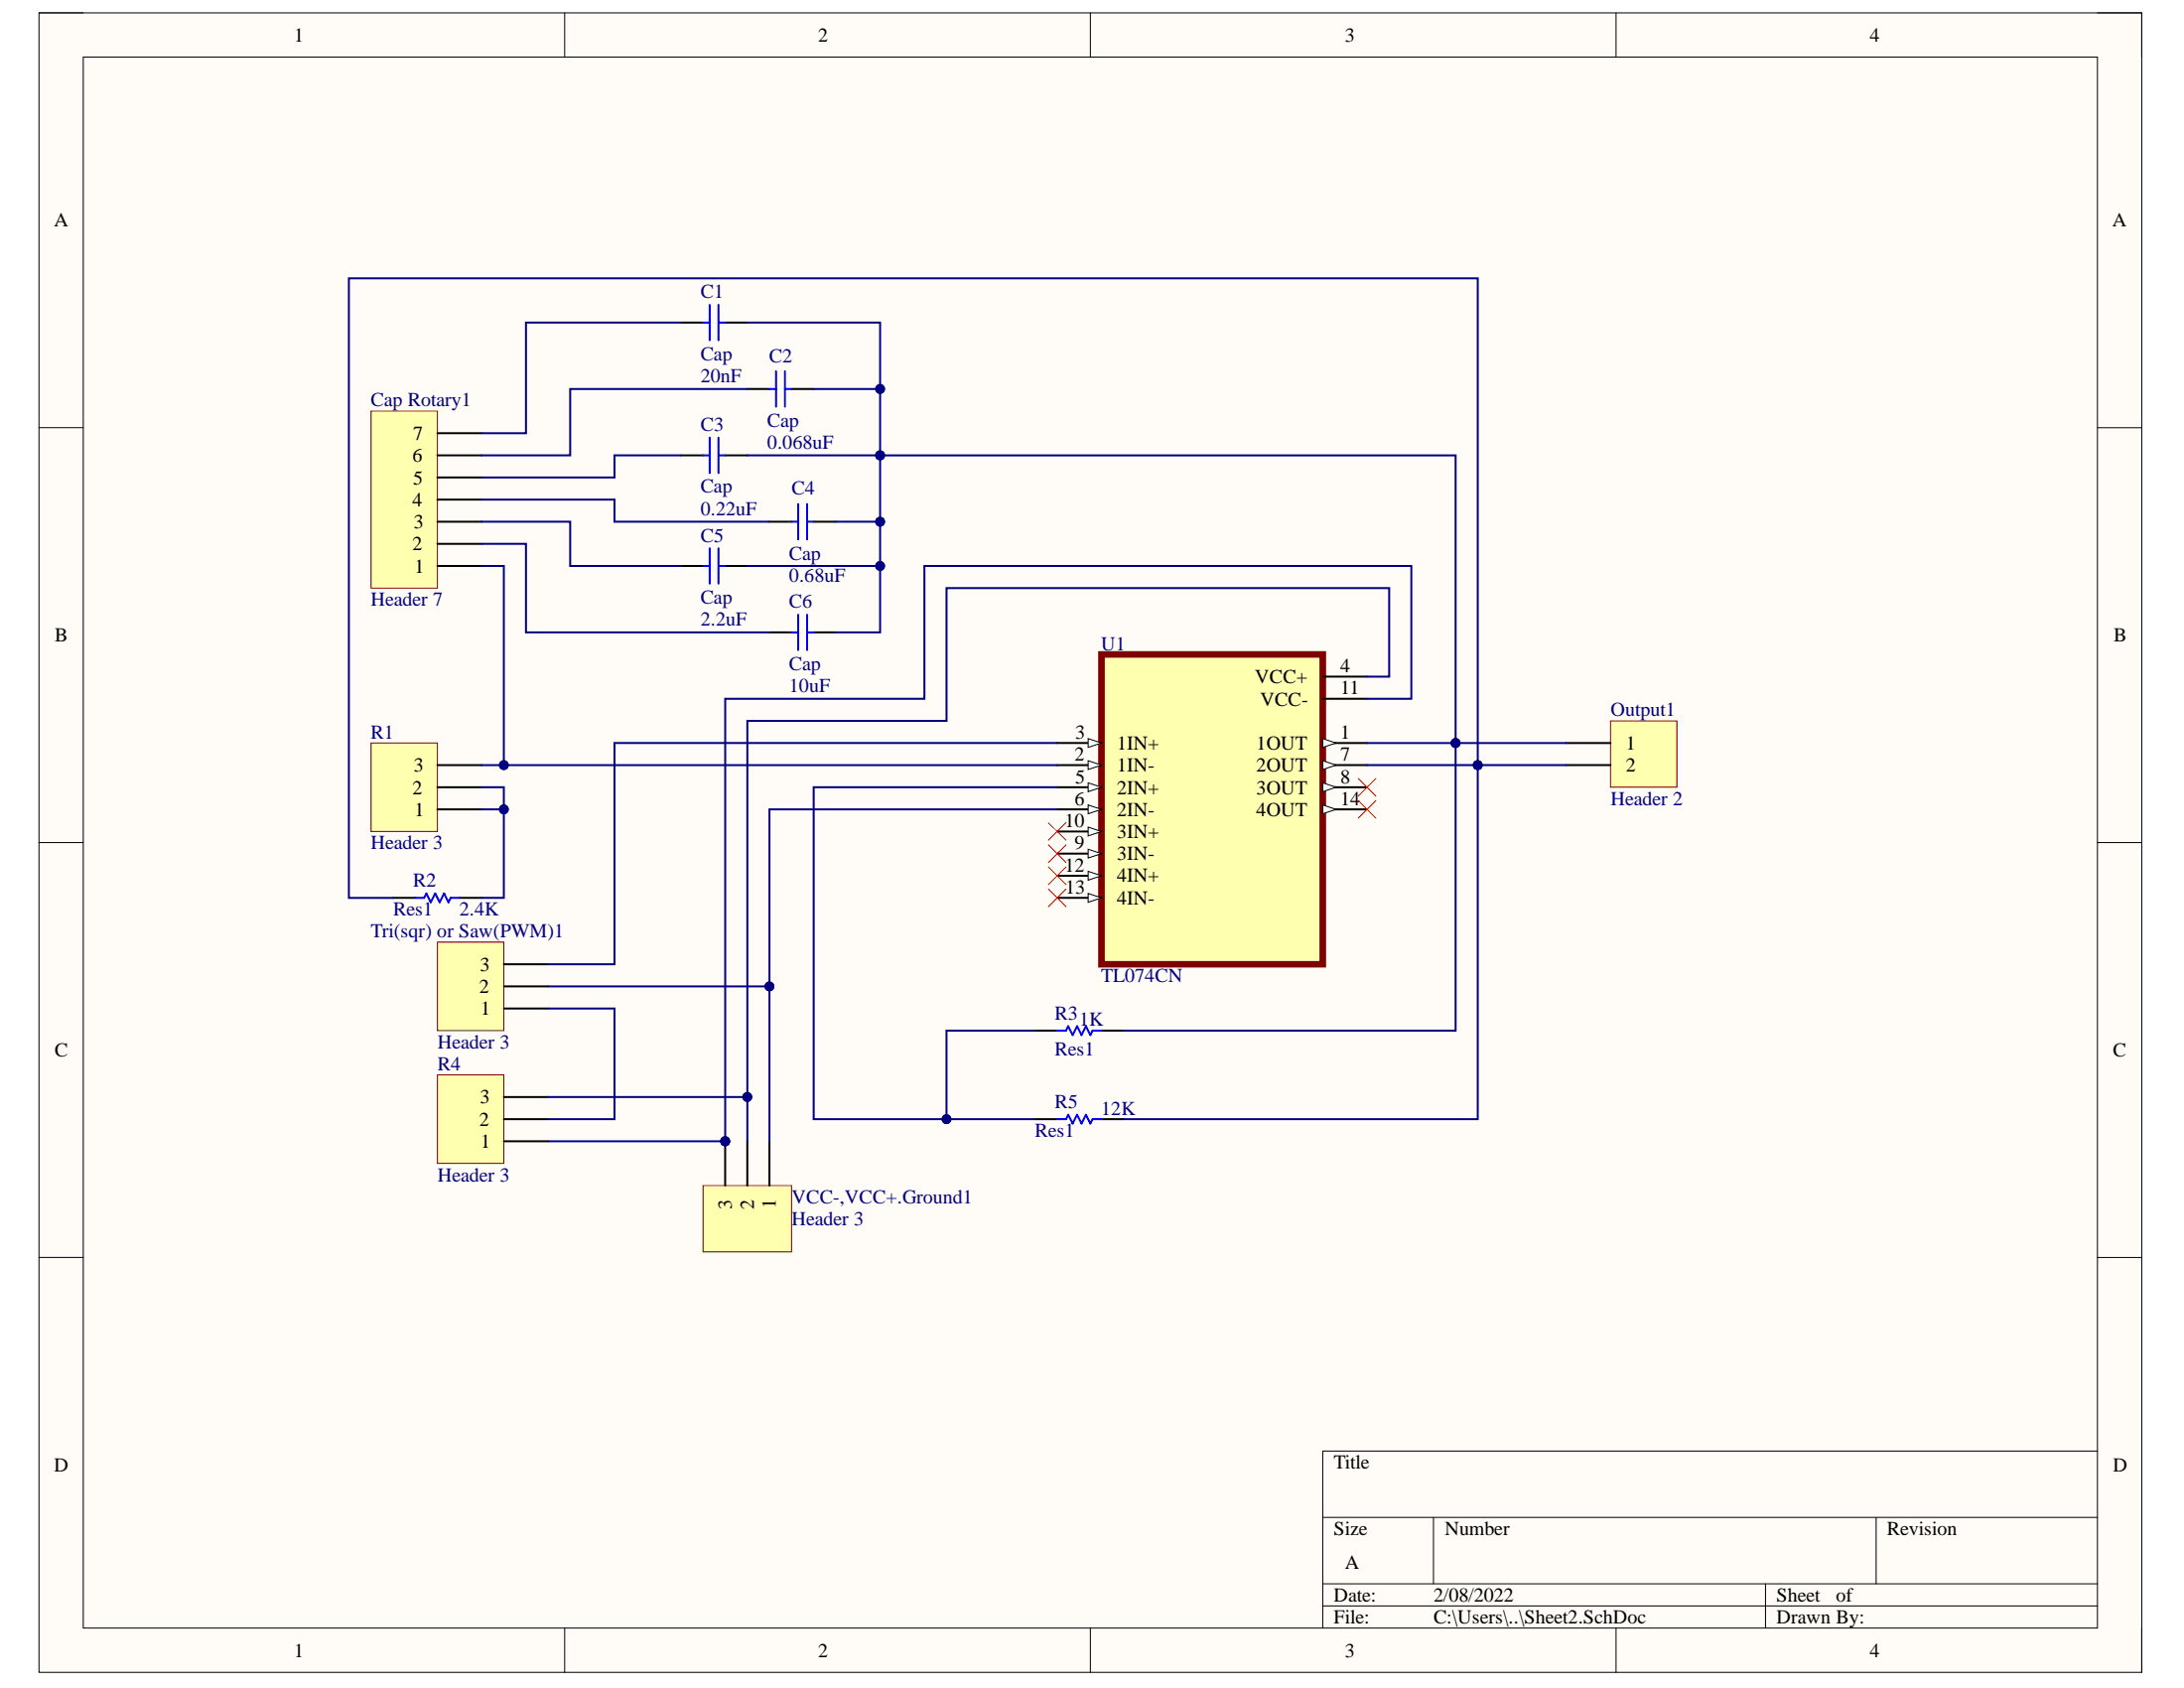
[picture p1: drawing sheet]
<svg xmlns="http://www.w3.org/2000/svg" width="279mm" height="216mm" viewBox="0 0 279 216" stroke-linecap="round" stroke-linejoin="round" font-family="sans-serif">
<path d="M5 1.6h269v212.3h-269z" fill-rule="evenodd" fill="#fffcf8"/>
<path d="M5 1.6h269v212.3h-269z" fill="none" stroke="#000" stroke-width=".13"/>
<path d="M10.7 7.3h257.6v200.9h-257.6z" fill-rule="evenodd" fill="#fffcf8"/>
<g fill="none" stroke="#000" stroke-width=".13">
<path d="M5 1.6h5.7M10.7 7.3h257.6v200.9h-257.6zM72.2 1.6v5.7M139.5 1.6v5.7M206.7 1.6v5.7M268.3 1.6h5.7v5.7M5 54.7h5.7M268.3 54.7h5.7M5 107.8h5.7M268.3 107.8h5.7M5 160.8h5.7M268.3 160.8h5.7"/>
<path d="M169.2 194.1h99.1M183.4 194.1v8.5M240 194.1v8.5M268.3 185.6h-99.1v22.6M72.2 208.2v5.7M139.5 208.2v5.7M169.2 202.6h99.1M169.2 205.4h99.1M206.7 208.2v5.7M225.9 202.6v5.6M274 208.2v5.7"/>
</g>
<path d="M140.9 83.7h28.3v39.6h-28.3z" fill-rule="evenodd" fill="#ffffb0"/>
<path d="M140.9 83.7h28.3v39.6h-28.3z" fill="none" stroke="#800000" stroke-width=".84"/>
<path d="M135.2 95h5.7" fill="none" stroke="#000" stroke-width=".25"/>
<path d="M139.2 94.5l1.7 .5-1.7 .6z" fill="#f8fcff"/>
<path d="M139.2 94.5l1.7 .5-1.7 .6z" fill="none" stroke="#000" stroke-width=".13"/>
<path d="M135.2 97.9h5.7" fill="none" stroke="#000" stroke-width=".25"/>
<path d="M139.2 97.3l1.7 .6-1.7 .5z" fill="#f8fcff"/>
<path d="M139.2 97.3l1.7 .6-1.7 .5z" fill="none" stroke="#000" stroke-width=".13"/>
<path d="M135.2 100.7h5.7" fill="none" stroke="#000" stroke-width=".25"/>
<path d="M139.2 100.1l1.7 .6-1.7 .6z" fill="#f8fcff"/>
<path d="M139.2 100.1l1.7 .6-1.7 .6z" fill="none" stroke="#000" stroke-width=".13"/>
<path d="M135.2 103.5h5.7" fill="none" stroke="#000" stroke-width=".25"/>
<path d="M139.2 103l1.7 .5-1.7 .6z" fill="#f8fcff"/>
<path d="M139.2 103l1.7 .5-1.7 .6z" fill="none" stroke="#000" stroke-width=".13"/>
<path d="M135.2 106.4h5.7" fill="none" stroke="#000" stroke-width=".25"/>
<path d="M139.2 105.8l1.7 .6-1.7 .5z" fill="#f8fcff"/>
<path d="M139.2 105.8l1.7 .6-1.7 .5z" fill="none" stroke="#000" stroke-width=".13"/>
<path d="M135.2 109.2h5.7" fill="none" stroke="#000" stroke-width=".25"/>
<path d="M139.2 108.6l1.7 .6-1.7 .5z" fill="#f8fcff"/>
<path d="M139.2 108.6l1.7 .6-1.7 .5z" fill="none" stroke="#000" stroke-width=".13"/>
<path d="M135.2 112h5.7" fill="none" stroke="#000" stroke-width=".25"/>
<path d="M139.2 111.4l1.7 .6-1.7 .6z" fill="#f8fcff"/>
<path d="M139.2 111.4l1.7 .6-1.7 .6z" fill="none" stroke="#000" stroke-width=".13"/>
<path d="M135.2 114.8h5.7" fill="none" stroke="#000" stroke-width=".25"/>
<path d="M139.2 114.3l1.7 .5-1.7 .6z" fill="#f8fcff"/>
<path d="M139.2 114.3l1.7 .5-1.7 .6z" fill="none" stroke="#000" stroke-width=".13"/>
<path d="M169.2 86.5h5.7M169.2 89.4h5.7M169.2 95h5.7" fill="none" stroke="#000" stroke-width=".25"/>
<path d="M169.2 94.5l1.7 .5-1.7 .6z" fill="#f8fcff"/>
<path d="M169.2 94.5l1.7 .5-1.7 .6z" fill="none" stroke="#000" stroke-width=".13"/>
<path d="M169.2 97.9h5.7" fill="none" stroke="#000" stroke-width=".25"/>
<path d="M169.2 97.3l1.7 .6-1.7 .5z" fill="#f8fcff"/>
<path d="M169.2 97.3l1.7 .6-1.7 .5z" fill="none" stroke="#000" stroke-width=".13"/>
<path d="M169.2 100.7h5.7" fill="none" stroke="#000" stroke-width=".25"/>
<path d="M169.2 100.1l1.7 .6-1.7 .6z" fill="#f8fcff"/>
<path d="M169.2 100.1l1.7 .6-1.7 .6z" fill="none" stroke="#000" stroke-width=".13"/>
<path d="M169.2 103.5h5.7" fill="none" stroke="#000" stroke-width=".25"/>
<path d="M169.2 103l1.7 .5-1.7 .6z" fill="#f8fcff"/>
<path d="M169.2 103l1.7 .5-1.7 .6z" fill="none" stroke="#000" stroke-width=".13"/>
<path d="M47.5 52.6h8.5v22.6h-8.5z" fill-rule="evenodd" fill="#ffffb0"/>
<path d="M47.5 52.6h8.5v22.6h-8.5z" fill="none" stroke="#800000" stroke-width=".13"/>
<g fill="none" stroke="#000" stroke-width=".25">
<path d="M56 58.2h5.6M56 55.4h5.6M87.1 58.2h2.8M87.1 41.3h2.8M92.8 58.2h2.8M92.8 41.3h2.8M95.6 49.8h2.8M101.3 49.8h2.8M56 72.4h5.6M56 69.6h5.6M56 66.7h5.6M56 63.9h5.6"/>
<path d="M56 61.1h5.6M87.1 72.4h2.8M92.8 72.4h2.8M98.4 66.7h2.9M104.1 66.7h2.8M98.4 80.9h2.9M104.1 80.9h2.8"/>
</g>
<g fill="none" stroke="#00f" stroke-width=".25">
<path d="M90.8 39v4.5M91.9 39v4.5M89.9 41.3h.9M89.9 58.2h.9M90.8 56v4.5M91.9 56v4.5M91.9 41.3h.9M91.9 58.2h.9M98.4 49.8h.9M99.3 47.5v4.5M100.4 47.5v4.5M100.4 49.8h.9"/>
<path d="M89.9 72.4h.9M90.8 70.1v4.6M91.9 70.1v4.6M91.9 72.4h.9M101.3 66.7h.8M102.1 64.5v4.5M102.1 78.6v4.5M103.2 64.5v4.5M103.2 78.6v4.5M103.2 66.7h.9M101.3 80.9h.8M103.2 80.9h.9"/>
</g>
<path d="M47.5 95h8.5v11.4h-8.5z" fill-rule="evenodd" fill="#ffffb0"/>
<path d="M47.5 95h8.5v11.4h-8.5z" fill="none" stroke="#800000" stroke-width=".13"/>
<path d="M56 97.9h5.6M56 103.5h5.6M56 100.7h5.6" fill="none" stroke="#000" stroke-width=".25"/>
<path d="M56 120.5h8.5v11.3h-8.5z" fill-rule="evenodd" fill="#ffffb0"/>
<path d="M56 120.5h8.5v11.3h-8.5z" fill="none" stroke="#800000" stroke-width=".13"/>
<path d="M64.5 129h5.6M64.5 126.2h5.6M64.5 123.3h5.6" fill="none" stroke="#000" stroke-width=".25"/>
<path d="M56 137.5h8.5v11.3h-8.5z" fill-rule="evenodd" fill="#ffffb0"/>
<path d="M56 137.5h8.5v11.3h-8.5z" fill="none" stroke="#800000" stroke-width=".13"/>
<path d="M64.5 146h5.6M64.5 143.1h5.6M64.5 140.3h5.6" fill="none" stroke="#000" stroke-width=".25"/>
<circle cx="92.8" cy="146" r=".57" fill="#000080"/>
<circle cx="92.8" cy="146" r=".57" fill="none" stroke="#000080" stroke-width=".13"/>
<path d="M89.9 151.6h11.4v8.5h-11.4z" fill-rule="evenodd" fill="#ffffb0"/>
<path d="M89.9 151.6h11.4v8.5h-11.4z" fill="none" stroke="#800000" stroke-width=".13"/>
<path d="M92.8 146v5.6M95.6 146v5.6M98.4 146v5.6" fill="none" stroke="#000" stroke-width=".25"/>
<circle cx="92.8" cy="146" r=".57" fill="#000080"/>
<circle cx="92.8" cy="146" r=".57" fill="none" stroke="#000080" stroke-width=".13"/>
<path d="M206 92.2h8.5v8.5h-8.5z" fill-rule="evenodd" fill="#ffffb0"/>
<path d="M206 92.2h8.5v8.5h-8.5z" fill="none" stroke="#800000" stroke-width=".13"/>
<path d="M200.4 95h5.6M200.4 97.9h5.6M50.3 114.8h2.8M58.8 114.8h2.8M132.4 131.8h2.8M140.9 131.8h2.8M132.4 143.1h2.8M140.9 143.1h2.8" fill="none" stroke="#000" stroke-width=".25"/>
<path d="M53.1 114.8h1.2l.2-.5 .6 1.1 .6-1.1 .5 1.1 .6-1.1 .6 1.1 .3-.6h1.1M135.2 131.8h1.2l.3-.5 .5 1.1 .6-1.1 .6 1.1 .5-1.1 .6 1.1 .3-.6h1.1M135.2 143.1h1.2l.3-.5 .5 1.1 .6-1.1 .6 1.1 .5-1.1 .6 1.1 .3-.6h1.1" fill="none" stroke="#00f" stroke-width=".25"/>
<path d="M87.1 41.3h-19.8v14.1h-5.7M87.1 58.2h-8.5v2.9h-17M95.6 49.8h-22.7v8.4h-11.3M95.6 41.3h17v39.6h-5.7M61.6 63.9h17v2.8h19.8M61.6 66.7h11.3v5.7h14.2M61.6 69.6h5.7v11.3h31.1" fill="none" stroke="#000080" stroke-width=".25"/>
<circle cx="112.6" cy="49.8" r=".57" fill="#000080"/>
<circle cx="112.6" cy="49.8" r=".57" fill="none" stroke="#000080" stroke-width=".13"/>
<circle cx="112.6" cy="58.2" r=".57" fill="#000080"/>
<circle cx="112.6" cy="58.2" r=".57" fill="none" stroke="#000080" stroke-width=".13"/>
<circle cx="112.6" cy="66.7" r=".57" fill="#000080"/>
<circle cx="112.6" cy="66.7" r=".57" fill="none" stroke="#000080" stroke-width=".13"/>
<circle cx="112.6" cy="72.4" r=".57" fill="#000080"/>
<circle cx="112.6" cy="72.4" r=".57" fill="none" stroke="#000080" stroke-width=".13"/>
<path d="M95.6 72.4h17" fill="none" stroke="#000080" stroke-width=".25"/>
<circle cx="112.6" cy="72.4" r=".57" fill="#000080"/>
<circle cx="112.6" cy="72.4" r=".57" fill="none" stroke="#000080" stroke-width=".13"/>
<path d="M106.9 66.7h5.7" fill="none" stroke="#000080" stroke-width=".25"/>
<circle cx="112.6" cy="66.7" r=".57" fill="#000080"/>
<circle cx="112.6" cy="66.7" r=".57" fill="none" stroke="#000080" stroke-width=".13"/>
<path d="M95.6 58.2h17" fill="none" stroke="#000080" stroke-width=".25"/>
<circle cx="112.6" cy="58.2" r=".57" fill="#000080"/>
<circle cx="112.6" cy="58.2" r=".57" fill="none" stroke="#000080" stroke-width=".13"/>
<path d="M104.1 49.8h8.5" fill="none" stroke="#000080" stroke-width=".25"/>
<circle cx="112.6" cy="49.8" r=".57" fill="#000080"/>
<circle cx="112.6" cy="49.8" r=".57" fill="none" stroke="#000080" stroke-width=".13"/>
<path d="M112.6 58.2h73.6v36.8h-11.3" fill="none" stroke="#000080" stroke-width=".25"/>
<circle cx="112.6" cy="58.2" r=".57" fill="#000080"/>
<circle cx="112.6" cy="58.2" r=".57" fill="none" stroke="#000080" stroke-width=".13"/>
<circle cx="186.2" cy="95" r=".57" fill="#000080"/>
<circle cx="186.2" cy="95" r=".57" fill="none" stroke="#000080" stroke-width=".13"/>
<path d="M174.9 97.9h14.1v-62.3h-144.4v79.2h5.7" fill="none" stroke="#000080" stroke-width=".25"/>
<circle cx="189" cy="97.9" r=".57" fill="#000080"/>
<circle cx="189" cy="97.9" r=".57" fill="none" stroke="#000080" stroke-width=".13"/>
<path d="M61.6 72.4h2.9v25.5h-2.9M135.2 95h-56.6v28.3h-8.5M70.1 129h8.5v14.1h-8.5" fill="none" stroke="#000080" stroke-width=".25"/>
<circle cx="64.5" cy="97.9" r=".57" fill="#000080"/>
<circle cx="64.5" cy="97.9" r=".57" fill="none" stroke="#000080" stroke-width=".13"/>
<path d="M64.5 97.9h70.7" fill="none" stroke="#000080" stroke-width=".25"/>
<circle cx="64.5" cy="97.9" r=".57" fill="#000080"/>
<circle cx="64.5" cy="97.9" r=".57" fill="none" stroke="#000080" stroke-width=".13"/>
<path d="M61.6 100.7h2.9v2.8h-2.9" fill="none" stroke="#000080" stroke-width=".25"/>
<circle cx="64.5" cy="103.5" r=".57" fill="#000080"/>
<circle cx="64.5" cy="103.5" r=".57" fill="none" stroke="#000080" stroke-width=".13"/>
<path d="M64.5 103.5v11.3h-2.9" fill="none" stroke="#000080" stroke-width=".25"/>
<circle cx="64.5" cy="103.5" r=".57" fill="#000080"/>
<circle cx="64.5" cy="103.5" r=".57" fill="none" stroke="#000080" stroke-width=".13"/>
<path d="M174.9 89.4h5.7v-17h-62.3v17h-25.5v56.6" fill="none" stroke="#000080" stroke-width=".25"/>
<circle cx="92.8" cy="146" r=".57" fill="#000080"/>
<circle cx="92.8" cy="146" r=".57" fill="none" stroke="#000080" stroke-width=".13"/>
<path d="M135.2 100.7h-31.1v42.4h28.3" fill="none" stroke="#000080" stroke-width=".25"/>
<circle cx="121.1" cy="143.1" r=".57" fill="#000080"/>
<circle cx="121.1" cy="143.1" r=".57" fill="none" stroke="#000080" stroke-width=".13"/>
<path d="M132.4 131.8h-11.3v11.3" fill="none" stroke="#000080" stroke-width=".25"/>
<circle cx="121.1" cy="143.1" r=".57" fill="#000080"/>
<circle cx="121.1" cy="143.1" r=".57" fill="none" stroke="#000080" stroke-width=".13"/>
<path d="M186.2 95v36.8h-42.5" fill="none" stroke="#000080" stroke-width=".25"/>
<circle cx="186.2" cy="95" r=".57" fill="#000080"/>
<circle cx="186.2" cy="95" r=".57" fill="none" stroke="#000080" stroke-width=".13"/>
<path d="M189 97.9v45.2h-45.3" fill="none" stroke="#000080" stroke-width=".25"/>
<circle cx="189" cy="97.9" r=".57" fill="#000080"/>
<circle cx="189" cy="97.9" r=".57" fill="none" stroke="#000080" stroke-width=".13"/>
<path d="M186.2 95h14.2" fill="none" stroke="#000080" stroke-width=".25"/>
<circle cx="186.2" cy="95" r=".57" fill="#000080"/>
<circle cx="186.2" cy="95" r=".57" fill="none" stroke="#000080" stroke-width=".13"/>
<path d="M189 97.9h11.4" fill="none" stroke="#000080" stroke-width=".25"/>
<circle cx="189" cy="97.9" r=".57" fill="#000080"/>
<circle cx="189" cy="97.9" r=".57" fill="none" stroke="#000080" stroke-width=".13"/>
<path d="M70.1 126.2h28.3" fill="none" stroke="#000080" stroke-width=".25"/>
<circle cx="98.4" cy="126.2" r=".57" fill="#000080"/>
<circle cx="98.4" cy="126.2" r=".57" fill="none" stroke="#000080" stroke-width=".13"/>
<path d="M135.2 103.5h-36.8v42.5" fill="none" stroke="#000080" stroke-width=".25"/>
<circle cx="98.4" cy="126.2" r=".57" fill="#000080"/>
<circle cx="98.4" cy="126.2" r=".57" fill="none" stroke="#000080" stroke-width=".13"/>
<path d="M70.1 146h22.7" fill="none" stroke="#000080" stroke-width=".25"/>
<circle cx="92.8" cy="146" r=".57" fill="#000080"/>
<circle cx="92.8" cy="146" r=".57" fill="none" stroke="#000080" stroke-width=".13"/>
<path d="M70.1 140.3h25.5" fill="none" stroke="#000080" stroke-width=".25"/>
<circle cx="95.6" cy="140.3" r=".57" fill="#000080"/>
<circle cx="95.6" cy="140.3" r=".57" fill="none" stroke="#000080" stroke-width=".13"/>
<path d="M174.9 86.5h2.8v-11.3h-56.6v17h-25.5v53.8" fill="none" stroke="#000080" stroke-width=".25"/>
<circle cx="95.6" cy="140.3" r=".57" fill="#000080"/>
<circle cx="95.6" cy="140.3" r=".57" fill="none" stroke="#000080" stroke-width=".13"/>
<path d="M173.8 99.6l2.2 2.2M176 99.6l-2.2 2.2M134.1 105.2l2.3 2.3M134.1 108l2.3 2.3M134.1 110.9l2.3 2.2M134.1 113.7l2.3 2.3M136.4 105.2l-2.3 2.3M136.4 108l-2.3 2.3M136.4 110.9l-2.3 2.2M136.4 113.7l-2.3 2.3M173.8 102.4l2.2 2.3M176 102.4l-2.2 2.3" fill="none" stroke="#f00" stroke-width=".13"/>
<g font-size="2.5">
<text x="37.6" y="5.3">1</text>
<text x="104.7" y="5.3">2</text>
<text x="172.1" y="5.3">3</text>
<text x="239.2" y="5.3">4</text>
<text x="6.9" y="29">A</text>
<text x="270.2" y="29">A</text>
<text x="52.8" y="59.1">6</text>
<text x="52.8" y="56.3">7</text>
<text x="52.8" y="64.7">4</text>
<text x="52.8" y="62">5</text>
<text x="52.8" y="70.4">2</text>
<text x="52.9" y="67.6">3</text>
<text x="53" y="73.3">1</text>
<text x="7" y="82.1">B</text>
<text x="270.4" y="82.1">B</text>
<text x="160.6" y="87.4">VCC+</text>
<text x="171.5" y="86">4</text>
<text x="171.5" y="88.8">11</text>
<text x="137.6" y="94.5">3</text>
<text x="142.9" y="95.9">1IN+</text>
<text x="160.7" y="95.9">1OUT</text>
<text x="161.2" y="90.3">VCC-</text>
<text x="171.5" y="94.5">1</text>
<text x="208" y="95.9">1</text>
<text x="52.8" y="101.6">2</text>
<text x="52.9" y="98.7">3</text>
<text x="137.5" y="97.3">2</text>
<text x="137.6" y="100.2">5</text>
<text x="142.9" y="98.7">1IN-</text>
<text x="142.9" y="101.6">2IN+</text>
<text x="160.7" y="98.7">2OUT</text>
<text x="160.7" y="101.6">3OUT</text>
<text x="171.5" y="97.3">7</text>
<text x="171.5" y="100.2">8</text>
<text x="208" y="98.7">2</text>
<text x="53" y="104.4">1</text>
<text x="136.2" y="105.8">10</text>
<text x="137.5" y="102.9">6</text>
<text x="142.9" y="104.4">2IN-</text>
<text x="142.9" y="107.2">3IN+</text>
<text x="160.7" y="104.4">4OUT</text>
<text x="171.5" y="102.9">14</text>
<text x="136.2" y="111.5">12</text>
<text x="137.5" y="108.6">9</text>
<text x="142.9" y="110">3IN-</text>
<text x="142.9" y="112.8">4IN+</text>
<text x="136.3" y="114.3">13</text>
<text x="142.9" y="115.7">4IN-</text>
<text x="61.4" y="124.2">3</text>
<text x="61.3" y="127">2</text>
<text x="61.5" y="129.8">1</text>
<text x="7" y="135.1">C</text>
<text x="270.3" y="135.1">C</text>
<text x="61.4" y="141.1">3</text>
<text x="61.3" y="144">2</text>
<text x="61.5" y="146.8">1</text>
<text x="93.6" y="154.7" transform="rotate(-90 93.6 154.7)">3</text>
<text x="96.5" y="154.7" transform="rotate(-90 96.5 154.7)">2</text>
<text x="99.3" y="154.6" transform="rotate(-90 99.3 154.6)">1</text>
<text x="6.9" y="188.2">D</text>
<text x="170.6" y="187.9">Title</text>
<text x="270.3" y="188.2">D</text>
<text x="170.6" y="196.3">Size</text>
<text x="184.8" y="196.3">Number</text>
<text x="241.4" y="196.3">Revision</text>
<text x="172.1" y="200.6">A</text>
<text x="170.6" y="204.9">Date:</text>
<text x="170.6" y="207.6">File:</text>
<text x="183.4" y="204.9">2/08/2022</text>
<text x="183.4" y="207.6">C:\Users\..\Sheet2.SchDoc</text>
<text x="227.3" y="204.9">Sheet</text>
<text x="227.3" y="207.6">Drawn By:</text>
<text x="234.9" y="204.9">of</text>
<text x="37.6" y="212">1</text>
<text x="104.7" y="212">2</text>
<text x="172.1" y="212">3</text>
<text x="239.2" y="212">4</text>
</g>
<g font-size="2.5" fill="#000080">
<text x="89.6" y="38.1">C1</text>
<text x="89.6" y="46.1">Cap</text>
<text x="98.4" y="46.4">C2</text>
<text x="47.4" y="52">Cap Rotary1</text>
<text x="89.6" y="48.9">20nF</text>
<text x="89.6" y="55.1">C3</text>
<text x="98.2" y="57.4">0.068uF</text>
<text x="98.2" y="54.6">Cap</text>
<text x="89.6" y="65.9">0.22uF</text>
<text x="89.6" y="63.1">Cap</text>
<text x="101.3" y="63.3">C4</text>
<text x="89.6" y="69.3">C5</text>
<text x="101" y="71.6">Cap</text>
<text x="47.4" y="77.5">Header 7</text>
<text x="89.6" y="77.2">Cap</text>
<text x="101" y="74.4">0.68uF</text>
<text x="101" y="77.8">C6</text>
<text x="89.6" y="80">2.2uF</text>
<text x="140.9" y="83.2">U1</text>
<text x="101" y="88.5">10uF</text>
<text x="101" y="85.7">Cap</text>
<text x="47.4" y="94.5">R1</text>
<text x="206.1" y="91.6">Output1</text>
<text x="206.1" y="102.9">Header 2</text>
<text x="47.4" y="108.6">Header 3</text>
<text x="52.8" y="113.4">R2</text>
<text x="47.4" y="119.9">Tri(sqr) or Saw(PWM)1</text>
<text x="50.3" y="117.1">Res1</text>
<text x="58.8" y="117.1">2.4K</text>
<text x="140.9" y="125.6">TL074CN</text>
<text x="134.9" y="130.4">R3</text>
<text x="138.1" y="131.2">1K</text>
<text x="56" y="134.1">Header 3</text>
<text x="56" y="136.9">R4</text>
<text x="134.9" y="135">Res1</text>
<text x="134.9" y="141.7">R5</text>
<text x="140.9" y="142.6">12K</text>
<text x="132.4" y="145.4">Res1</text>
<text x="56" y="151.1">Header 3</text>
<text x="101.3" y="153.9">VCC-,VCC+.Ground1</text>
<text x="101.3" y="156.8">Header 3</text>
</g>
</svg>
